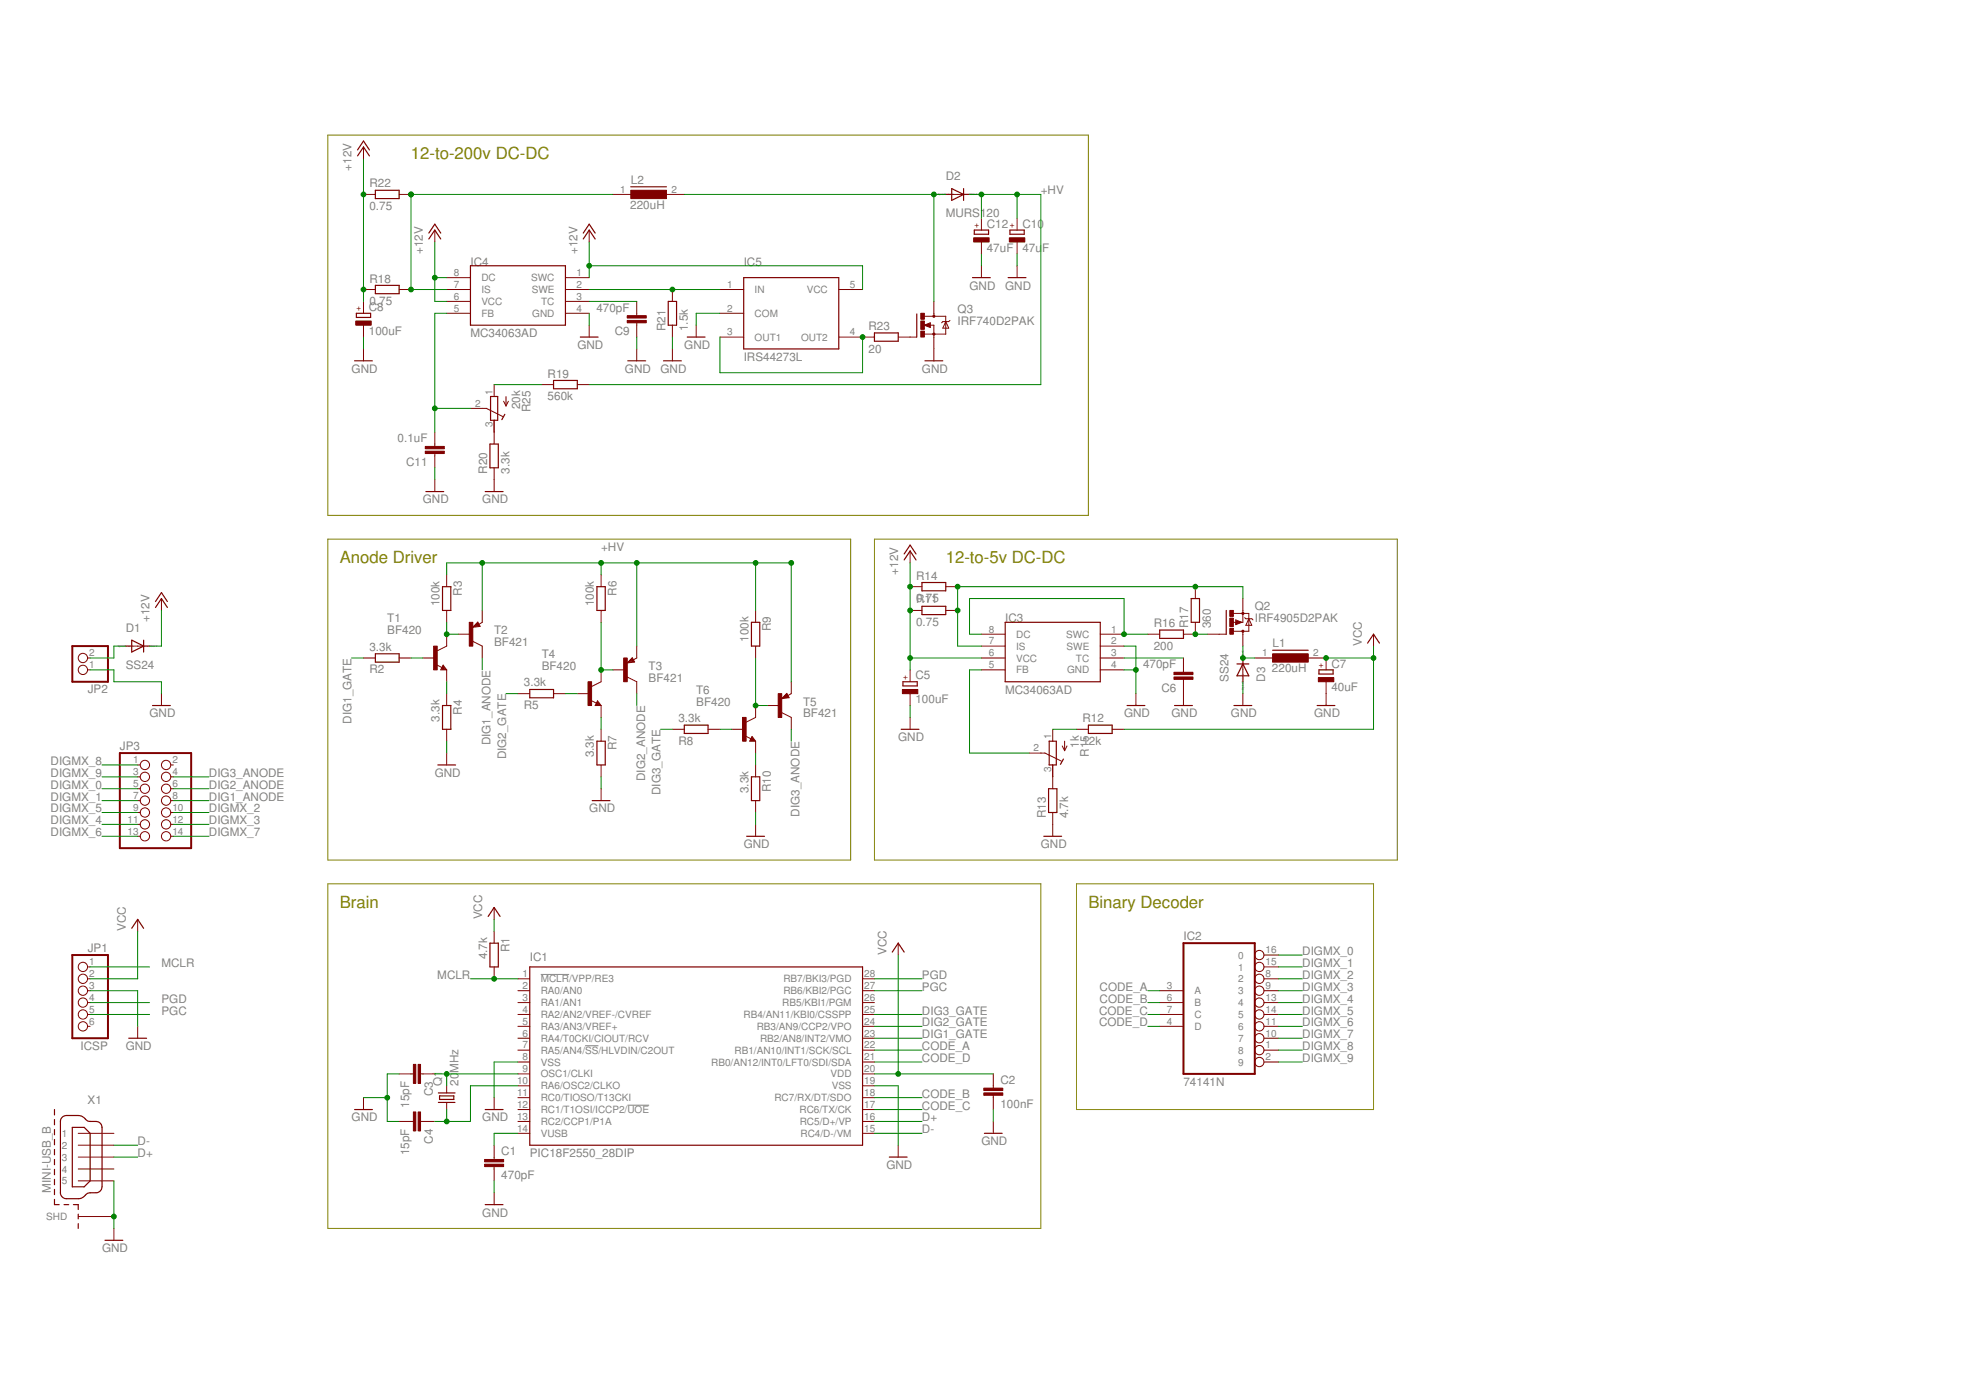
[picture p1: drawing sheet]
<svg xmlns="http://www.w3.org/2000/svg" width="420mm" height="297mm" viewBox="0 0 420 297" stroke-linecap="round" stroke-linejoin="round" font-family="sans-serif">
<path d="M70.1 28.9h162.5v81.2h-162.5zM70.1 115.2h111.7v68.6h-111.7zM186.9 115.2h111.7v68.6h-111.7zM70.1 188.9h152.3v73.6h-152.3zM230.1 188.9h63.4v48.2h-63.4z" fill="none" stroke="#808000" stroke-width=".21"/>
<path d="M115.6 208.2h6M125.1 223.5h2.8M134.1 236.2h4.6" fill="none" stroke="#808080" stroke-width=".21"/>
<g fill="none" stroke="#800000" stroke-width=".25">
<path d="M76.4 33.3l1.3-1.9 1.3 1.9M76.4 32l1.3-1.9 1.3 1.9M134.8 39.9h7.6M80.2 40.7h5.1v1.7h-5.1zM91.7 51.1l1.2-1.9 1.3 1.9M91.7 49.8l1.2-1.9 1.3 1.9M100.5 56.8h20.3v12.7h-20.3zM124.7 51.1l1.2-1.9 1.3 1.9M124.7 49.8l1.2-1.9 1.3 1.9M158.9 59.3h20.4v15.3h-20.4zM203.4 40.3l2.5 1.3-2.5 1.2zM205.9 40.3v2.5"/>
<path d="M207.8 59.3h3.8M208.2 49.2h3.1v.9h-3.1zM215.5 59.3h3.8M215.8 49.2h3.1v.9h-3.1zM75.8 77.1h3.8M76.2 67h3v.8h-3zM80.2 61h5.1v1.8h-5.1zM124 72h3.8M134.2 77.1h3.8M141.8 77.1h3.8M142.8 64.4h1.8v5.1h-1.8zM146.9 72h3.8"/>
<path d="M186.9 71.1h5.1v1.8h-5.1zM195.9 67.1v4.9M197.7 77.1h3.8M104.7 94.9h1.8v5.1h-1.8zM104.8 84.7h1.6v5.1h-1.6zM107.9 88.5l-.6 1.2M118.3 81.3h5.1v1.8h-5.1zM91 105.1h3.8M103.7 105.1h3.8M193.2 119.7l1.3-1.9 1.3 1.9M193.2 118.4l1.3-1.9 1.3 1.9M28.2 136.8l2.5 1.3-2.5 1.2z"/>
<path d="M30.7 136.8v2.5M33.2 129.8l1.3-1.9 1.3 1.9M33.2 128.5l1.3-1.9 1.3 1.9M80.2 139.7h5.1v1.8h-5.1zM94.6 125.4h1.8v5.1h-1.8zM102.1 133.6h-.4l.4-.2 .2 .4-1 .1 .8-.8 .3 .7M127.6 125.4h1.7v5.1h-1.7zM160.6 133h1.8v5.1h-1.8zM197 129.6h5.1v1.7h-5.1zM197 124.5h5.1v1.8h-5.1zM214.8 133h20.3v12.7h-20.3zM247.8 134.6h5.1v1.8h-5.1z"/>
<path d="M254.6 127.9h1.7v5.1h-1.7zM262.1 130.5v5M272 139h7.6M292.3 137.4l1.2-1.9 1.3 1.9M32.6 150.8h3.8M94.6 150.8h1.8v5.1h-1.8zM94.7 142.6l.1 .3h-.4l.3-.5 .5 .6h-.8M113.2 147.3h5.1v1.8h-5.1zM127.6 158.4h1.7v5.1h-1.7zM127.7 150.3l.1 .2h-.4l.3-.5 .5 .6h-.8M135.1 141.2h-.4l.4-.2 .2 .4-1 .1 .8-.8 .3 .7M146.2 155h5.1v1.7h-5.1z"/>
<path d="M160.7 157.9l.1 .2h-.3l.2-.5 .5 .7h-.7M168.1 148.9h-.4l.4-.3 .2 .4-1 .1 .8-.7 .4 .6M192.6 155.9h3.8M193 145.7h3v.9h-3zM224.2 158.4h1.5v5.1h-1.5zM232.6 155h5.1v1.7h-5.1zM240.9 150.8h3.8M251 150.8h3.8M263.7 150.8h3.8M264.4 141.9h2.5M265.6 141.9l1.3 2.5h-2.5zM281.5 150.8h3.8"/>
<path d="M281.9 143.2h3v.8h-3zM93.6 163.5h3.8M126.6 171.1h3.8M159.6 178.7h3.8M160.6 166h1.8v5.1h-1.8zM223.1 178.7h3.8M224.1 168.6h1.8v5h-1.8zM227.3 162.2l-.7 1.1M28.2 198.4l1.2-1.9 1.3 1.9M104.3 195.8l1.3-1.9 1.3 1.9M104.7 201.5h1.8v5.1h-1.8zM113.2 206.6h71.1v38.1h-71.1z"/>
<path d="M190.7 203.5l1.3-2 1.2 2M11.6 237.1v1.2M11.6 239.2v1.2M13.2 238.9l.4-.4 .6-.1h2.5l.7 .1 1.1 .9a2.26 2.26 0 0 0 2 .2l.6 .2 .4 .3 .3 .8v12.7l-.1 .6-.4 .4a2.38 2.38 0 0 1-2 .3l-.6 .1-1.3 1-.7 .2-2.8-.1-.7-.4-.3-.5v-15.6zM27.5 221.9h3.8M75.8 237.1h3.8M93.7 233.6h3.5M93.7 235.6h3.5M93.9 234.2h3.1v.7h-3.1zM103.7 237.1h3.8M11.6 256.3v1.1h1.1M11.6 241.4v1.1"/>
<path d="M11.6 243.5v1.1M11.6 245.6v1.2M11.6 247.8v1.1M11.6 249.9v1.1M11.6 252v1.2M11.6 254.2v1.1M13.7 257.4h1M15.5 240.9h2.5l1.3 1.3v10.1l-1.3 1.3h-2.5zM15.7 257.4h1v1.1M16.7 259.5v1M103.7 257.4h3.8M190.1 247.3h3.8"/>
<path d="M210.4 242.2h3.8M16.7 261.5v1M22.4 265h3.8"/>
</g>
<g fill="none" stroke="#800000" stroke-width=".21">
<path d="M77.7 31.4v2.6M77.7 41.6h2.5M85.3 41.6h2.5M92.9 49.2v2.5M95.5 59.3h5M120.8 59.3h5.1M125.9 49.2v2.5M131 41.6h5.1M141.2 41.6h5M202.1 41.6h5.1M209.7 46.6v2.6M209.7 51.7v2.6"/>
<path d="M209.7 56.8v2.5M217.4 46.6v2.6M217.4 51.7v2.6M217.4 56.8v2.5M77.7 64.4v2.6M77.7 69.5v2.5M77.7 74.6v2.5M77.7 61.9h2.5M85.3 61.9h2.5M95.5 64.4h5M95.5 61.9h5M95.5 67h5"/>
<path d="M120.8 64.4h5.1M120.8 61.9h5.1M120.8 67h5.1M125.9 69.5v2.5M136.1 64.4v3.1M136.1 69v3M136.1 74.6v2.5M143.7 61.9v2.5M143.7 69.5v2.5M143.7 74.6v2.5M148.8 69.5v2.5M153.9 61.9h5"/>
<path d="M153.9 67h5M153.9 72h5M179.3 61.9h5M179.3 72h7.6M192 72h3.9M197.5 69.5l1.3-.5v1zM197.6 67.6h4.5v3.8h-4.6M198.7 69.5h.9v7.6M199.6 64.4v3.2M202.1 68.7l.7 1.4h-1.3zM203 68.5l-.2 .2h-1.3l-.3 .3M92.9 92.4v3"/>
<path d="M92.9 96.9v3.1M100.5 87.3h3.4l3.6 1.7M105.6 82.2v2.5M105.6 89.8v5.1M105.6 100v5.1M107.6 85.7l.5 1.1M108.1 84.7v2.1M108.6 85.7l-.5 1.1M115.8 82.2h2.5M123.4 82.2h2.5M92.9 102.5v2.6M194.5 117.8v2.5"/>
<path d="M26.9 138.1h5.1M34.5 127.9v2.6M95.5 122.8v2.6M95.5 130.5v2.5M95.5 135.5v2.6l-2.1 1M98 135.5h2.5M101 137.1l2.1 1v2.5M102.1 132.9l.5 1-1.6 .1zM103.1 130.5v2.5l-.8 .4M128.5 122.8v2.6M128.5 130.5v2.5M136.1 138.1v2.5l-.7 .4"/>
<path d="M161.5 130.5v2.5M161.5 138.1v2.5M194.5 130.5h2.5M194.5 125.4h2.5M202.1 130.5h2.6M202.1 125.4h2.6M209.7 135.5h5.1M209.7 138.1h5.1M235.1 135.5h5.1M235.1 138.1h5.1M245.3 135.5h2.5M255.5 133v2.5h-2.6"/>
<path d="M255.5 125.4v2.5M258 135.5h4.1M263.3 133h.9M263.6 131.1h3.3v3.8h-3.3M264.1 132.5l1.3 .5-1.3 .5zM265.6 127.9v5.1h-.3M265.6 134.9v3.2M266 132l.3 .2h1.2l.3 .3M266.9 132.2l.6 1.4h-1.2zM293.5 135.5v2.6M18.7 143.2h.6M18.7 140.6h.6"/>
<path d="M34.5 148.2v2.6M77.7 140.6h2.5M85.3 140.6h2.5M90.4 140.6h2.5M93.2 142l1.2 .6M94.7 142.1l.8 1.1h-1.3zM95.5 143.2v2.5M95.5 148.2v2.6M95.5 155.9v2.5M110.7 148.2h2.5M118.3 148.2h2.5M123.4 148.2h2.5"/>
<path d="M126.2 149.6l1.3 .7M127.7 149.8l.8 1h-1.3zM128.5 143.2v2.5l-2.1 1M128.5 150.8v2.5M128.5 155.9v2.5M131 143.2h2.5M134 144.7l2.1 1v2.5M135.1 140.5l.5 1-1.5 .2zM143.7 155.9h2.5M151.3 155.9h2.6M156.4 155.9h2.5M159.3 157.3l1.2 .6"/>
<path d="M160.7 157.4l.8 1h-1.3zM161.5 150.8v2.5l-2.1 1M161.5 158.4v2.5M164 150.8h2.6M167.1 152.3l2 1v2.6M168.1 148.2l.6 .9-1.6 .2zM169.1 145.7v2.5l-.7 .4M194.5 143.2v2.5M194.5 148.2v2.6M194.5 153.3v2.6M209.7 143.2h5.1M209.7 140.6h5.1"/>
<path d="M225 155.9v2.5M227 159.4l.5 1M227.5 158.4v2M228 159.4l-.5 1M230.1 155.9h2.5M235.1 143.2h5.1M235.1 140.6h5.1M237.7 155.9h2.5M242.8 148.2v2.6M252.9 140.6v3.1M252.9 145.2v5.6M265.6 140.6v5.1"/>
<path d="M265.6 148.2v2.6M268.2 140.6h5M278.3 140.6h5.1v2.6M283.4 145.7v5.1M29.4 163.5h.6M29.4 166h.6M29.4 168.6h.6M29.4 171.1h.6M29.4 173.6h.6M29.4 176.2h.6M29.4 178.7h.6M36.5 163.5h.5"/>
<path d="M36.5 166h.5M36.5 168.6h.5M36.5 171.1h.5M36.5 173.6h.5M36.5 176.2h.5M36.5 178.7h.5M95.5 160.9v2.6M128.5 163.5v2.5M128.5 168.6v2.5M161.5 163.5v2.5M161.5 171.1v2.5M161.5 176.2v2.5"/>
<path d="M219.9 160.9h3.4l3.6 1.8M225 163.5v5.1M225 173.6v5.1M29.4 196.5v2.5M105.6 193.9v2.6M105.6 199v2.5M18.7 219.3h.6M18.7 216.8h.6M18.7 214.2h.6M18.7 211.7h.6M18.7 209.2h.6M18.7 206.6h.6"/>
<path d="M29.4 219.3v2.6M105.6 206.6v2.6M110.7 219.3h2.5M110.7 216.8h2.5M110.7 214.2h2.5M110.7 211.7h2.5M110.7 209.2h2.5M184.3 219.3h2.6M184.3 216.8h2.6M184.3 214.2h2.6M184.3 211.7h2.6M184.3 209.2h2.6"/>
<path d="M192 201.5v2.6M247.8 219.3h5.1M247.8 216.8h5.1M247.8 214.2h5.1M247.8 211.7h5.1M270.1 219.3h3.1M270.1 216.8h3.1M270.1 214.2h3.1M270.1 211.7h3.1M270.1 209.2h3.1M270.1 206.6h3.1M270.1 204.1h3.1"/>
<path d="M77.7 234.6v2.5M85.3 229.5h3M85.3 239.6h3M89.9 229.5h3M89.9 239.6h3M95.5 232v1.6M95.5 235.6v1.5M105.6 234.6v2.5M110.7 234.6h2.5M110.7 226.9h2.5M110.7 229.5h2.5M110.7 224.4h2.5"/>
<path d="M110.7 221.9h2.5M110.7 232h2.5M110.7 237.1h2.5M110.7 239.6h2.5M184.3 234.6h2.6M184.3 226.9h2.6M184.3 229.5h2.6M184.3 224.4h2.6M184.3 221.9h2.6M184.3 232h2.6M184.3 237.1h2.6M184.3 239.6h2.6"/>
<path d="M212.3 229.5v3M212.3 234.1v3M212.3 239.6v2.6M270.1 226.9h3.1M270.1 224.4h3.1M270.1 221.9h3.1M16.7 242.2h7.6M16.7 244.7h7.6M16.7 247.3h7.6M16.7 249.8h7.6M16.7 252.3h7.6M16.7 260h7.6"/>
<path d="M105.6 244.7v3.1M105.6 249.3v3M105.6 254.9v2.5M110.7 242.2h2.5M184.3 242.2h2.6M192 244.7v2.6M24.3 262.5v2.5"/>
<circle cx="17.7" cy="143.2" r=".99"/>
<circle cx="17.7" cy="140.6" r=".99"/>
<circle cx="31" cy="166" r=".99"/>
<circle cx="31" cy="163.5" r=".99"/>
<circle cx="31" cy="168.6" r=".99"/>
<circle cx="31" cy="171.1" r=".99"/>
<circle cx="31" cy="173.6" r=".99"/>
<circle cx="31" cy="176.2" r=".99"/>
<circle cx="31" cy="178.7" r=".99"/>
<circle cx="35.5" cy="163.5" r=".99"/>
<circle cx="35.5" cy="166" r=".99"/>
<circle cx="35.5" cy="168.6" r=".99"/>
<circle cx="35.5" cy="171.1" r=".99"/>
<circle cx="35.5" cy="173.6" r=".99"/>
<circle cx="35.5" cy="178.7" r=".99"/>
<circle cx="35.5" cy="176.2" r=".99"/>
<circle cx="17.7" cy="214.2" r=".99"/>
<circle cx="17.7" cy="206.6" r=".99"/>
<circle cx="17.7" cy="209.2" r=".99"/>
<circle cx="17.7" cy="219.3" r=".99"/>
<circle cx="17.7" cy="211.7" r=".99"/>
<circle cx="17.7" cy="216.8" r=".99"/>
<circle cx="269.1" cy="209.2" r=".99"/>
<circle cx="269.1" cy="211.7" r=".99"/>
<circle cx="269.1" cy="206.6" r=".99"/>
<circle cx="269.1" cy="216.8" r=".99"/>
<circle cx="269.1" cy="219.3" r=".99"/>
<circle cx="269.1" cy="214.2" r=".99"/>
<circle cx="269.1" cy="204.1" r=".99"/>
<circle cx="269.1" cy="226.9" r=".99"/>
<circle cx="269.1" cy="224.4" r=".99"/>
<circle cx="269.1" cy="221.9" r=".99"/>
</g>
<g fill="none" stroke="#800000" stroke-width=".42">
<path d="M15.5 138.1h7.6v7.6h-7.6zM25.6 160.9h15.3v20.4h-15.3zM15.5 204.1h7.6v17.8h-7.6zM252.9 201.5h15.3v28h-15.3z"/>
<circle cx="199.6" cy="71.4" r=".13"/>
<circle cx="199.6" cy="67.6" r=".13"/>
<circle cx="265.6" cy="134.9" r=".13"/>
<circle cx="265.6" cy="131.1" r=".13"/>
</g>
<g fill="#800000" stroke="#800000" stroke-width=".21">
<path d="M103.6 248.8h4v.5h-4z"/>
<path d="M103.6 247.8h4v.5h-4z"/>
<path d="M210.2 233.6h4.1v.5h-4.1z"/>
<path d="M210.2 232.5h4.1v.5h-4.1z"/>
<path d="M88.3 227.5h.6v4h-.6z"/>
<path d="M89.4 227.5h.5v4h-.5z"/>
<path d="M88.3 237.6h.6v4.1h-.6z"/>
<path d="M89.4 237.6h.5v4.1h-.5z"/>
<path d="M100.3 133h.7v5.1h-.7z"/>
<path d="M92.7 138.1h.7v5.1h-.7z"/>
<path d="M133.3 140.6h.7v5.1h-.7z"/>
<path d="M125.7 145.7h.7v5.1h-.7z"/>
<path d="M166.3 148.2h.8v5.1h-.8z"/>
<path d="M158.7 153.3h.7v5.1h-.7z"/>
<path d="M272 139.7h7.6v1.8h-7.6z"/>
<path d="M192.8 147.3h3.4v.9h-3.4z"/>
<path d="M250.9 143.7h4.1v.5h-4.1z"/>
<path d="M250.9 144.7h4.1v.5h-4.1z"/>
<path d="M281.7 144.8h3.4v.9h-3.4z"/>
<path d="M262.8 130.5h.8v1.2h-.8z"/>
<path d="M262.8 134.3h.8v1.2h-.8z"/>
<path d="M262.8 132.1h.8v1.8h-.8z"/>
<path d="M134.8 40.7h7.6v1.7h-7.6z"/>
<path d="M76 68.6h3.3v.9h-3.3z"/>
<path d="M134 67.5h4.1v.5h-4.1z"/>
<path d="M134 68.5h4.1v.5h-4.1z"/>
<path d="M90.9 95.4h4.1v.5h-4.1z"/>
<path d="M90.9 96.4h4.1v.5h-4.1z"/>
<path d="M196.8 70.8h.7v1.2h-.7z"/>
<path d="M196.8 67h.7v1.2h-.7z"/>
<path d="M196.8 68.6h.7v1.8h-.7z"/>
<path d="M208.1 50.8h3.3v.9h-3.3z"/>
<path d="M215.7 50.8h3.3v.9h-3.3z"/>
</g>
<path d="M198.7 69.2l-.9 .3 .9 .2v-.2h-.3M264.2 132.7l.9 .3-.9 .2v-.2h.3" fill="none" stroke="#800000" stroke-width=".32"/>
<g fill="none" stroke="#008000" stroke-width=".21">
<path d="M77.7 34v30.4M92.9 51.7v12.7h2.6M92.9 59.3h2.6M125.9 51.7v7.6M125.9 56.8h58.4v5.1M131 41.6h-43.2v20.3h7.7M146.2 41.6h55.9M199.6 41.6v22.8M207.2 41.6h15.2v40.6h-96.5M209.7 41.6v5M209.7 54.3v2.5M217.4 41.6v5"/>
<path d="M217.4 54.3v2.5M77.7 72v2.6M95.5 67h-2.6v25.4M125.9 67v2.5M125.9 64.4h10.2M125.9 61.9h28M136.1 72v2.6M143.7 72v2.6M153.9 67h-5.1v2.5M153.9 72v7.7h30.4v-7.7M92.9 100v2.5M92.9 87.3h7.6"/>
<path d="M105.6 82.2h10.2M26.9 138.1h-2.6v2.5h-5M34.5 130.5v7.6h-2.5M95.5 122.8v-2.5h73.6v25.4M95.5 133v2.5h2.5M103.1 120.3v10.2M128.5 120.3v2.5M128.5 133v10.2h2.5M136.1 120.3v17.8M161.5 120.3v10.2M194.5 120.3v22.9M209.7 135.5h-2.5v-7.6h33v7.6h5.1"/>
<path d="M240.2 138.1h2.6v10.1M255.5 135.5h2.5M265.6 127.9v-2.5h-60.9v12.7h5M265.6 138.1v2.5h2.6M293.5 138.1v17.8h-53.3M19.3 143.2h5v2.5h10.2v2.5M75.1 140.6h2.6M87.8 140.6h2.6M95.5 145.7v2.5M95.5 158.4v2.5M103.1 140.6v2.6M108.1 148.2h2.6"/>
<path d="M120.8 148.2h2.6M128.5 153.3v2.6M136.1 148.2v2.6M141.2 155.9h2.5M153.9 155.9h2.5M161.5 140.6v10.2h2.5M169.1 155.9v2.5M194.5 150.8v2.5M194.5 140.6h15.2M209.7 143.2h-2.5v17.7h12.7M225 155.9h5.1M240.2 143.2h2.6"/>
<path d="M240.2 140.6h12.7M265.6 145.7v2.5M283.4 140.6h10.1M21.8 168.6h7.6M21.8 166h7.6M21.8 171.1h7.6M21.8 173.6h7.6M21.8 176.2h7.6M21.8 178.7h7.6M21.8 163.5h7.6M37 168.6h7.7M37 166h7.7"/>
<path d="M37 171.1h7.7M37 173.6h7.7M37 176.2h7.7M37 178.7h7.7M128.5 166v2.6M161.5 160.9v2.6M161.5 173.6v2.6M29.4 199v10.2h-10.1M105.6 196.5v2.5M19.3 211.7h10.1v7.6M19.3 206.6h12.7M19.3 214.2h12.7"/>
<path d="M19.3 216.8h12.7M100.5 209.2h10.2M186.9 211.7h10.1M186.9 209.2h10.1M186.9 216.8h10.1M186.9 219.3h10.1M192 204.1v25.4M245.3 211.7h2.5M245.3 214.2h2.5M245.3 216.8h2.5M245.3 219.3h2.5M273.2 211.7h5.1"/>
<path d="M273.2 206.6h5.1M273.2 209.2h5.1M273.2 214.2h5.1M273.2 216.8h5.1M273.2 204.1h5.1M273.2 219.3h5.1M77.7 234.6h5.1M85.3 229.5h-2.5v10.1h2.5M92.9 229.5h17.8M95.5 229.5v2.5M95.5 237.1v2.5M110.7 232h-10.2v7.6h-7.6"/>
<path d="M110.7 226.9h-5.1v7.7M186.9 232h5.1v12.7M186.9 226.9h10.1M186.9 229.5h25.4M186.9 239.6h10.1M186.9 234.6h10.1M186.9 221.9h10.1M186.9 224.4h10.1M186.9 237.1h10.1M212.3 237.1v2.5M273.2 226.9h5.1M273.2 221.9h5.1"/>
<path d="M273.2 224.4h5.1M24.3 252.3v10.2M24.3 244.7h5.1M24.3 247.3h5.1M105.6 252.3v2.6M110.7 242.2h-5.1v2.5M186.9 242.2h10.1"/>
</g>
<g fill="#008000" stroke="#008000" stroke-width=".21">
<circle cx="82.8" cy="234.6" r=".51"/>
<circle cx="242.8" cy="143.2" r=".51"/>
<circle cx="24.3" cy="260" r=".51"/>
<circle cx="105.6" cy="209.2" r=".51"/>
<circle cx="192" cy="229.5" r=".51"/>
<circle cx="283.4" cy="140.6" r=".51"/>
<circle cx="293.5" cy="140.6" r=".51"/>
<circle cx="103.1" cy="120.3" r=".51"/>
<circle cx="128.5" cy="120.3" r=".51"/>
<circle cx="169.1" cy="120.3" r=".51"/>
<circle cx="136.1" cy="120.3" r=".51"/>
<circle cx="161.5" cy="120.3" r=".51"/>
<circle cx="209.7" cy="41.6" r=".51"/>
<circle cx="217.4" cy="41.6" r=".51"/>
<circle cx="95.5" cy="229.5" r=".51"/>
<circle cx="95.5" cy="239.6" r=".51"/>
<circle cx="95.5" cy="135.5" r=".51"/>
<circle cx="128.5" cy="143.2" r=".51"/>
<circle cx="161.5" cy="150.8" r=".51"/>
<circle cx="265.6" cy="140.6" r=".51"/>
<circle cx="204.7" cy="130.5" r=".51"/>
<circle cx="204.7" cy="125.4" r=".51"/>
<circle cx="255.5" cy="125.4" r=".51"/>
<circle cx="255.5" cy="135.5" r=".51"/>
<circle cx="240.2" cy="135.5" r=".51"/>
<circle cx="194.5" cy="130.5" r=".51"/>
<circle cx="194.5" cy="125.4" r=".51"/>
<circle cx="194.5" cy="140.6" r=".51"/>
<circle cx="77.7" cy="61.9" r=".51"/>
<circle cx="77.7" cy="41.6" r=".51"/>
<circle cx="92.9" cy="59.3" r=".51"/>
<circle cx="125.9" cy="56.8" r=".51"/>
<circle cx="199.6" cy="41.6" r=".51"/>
<circle cx="87.8" cy="41.6" r=".51"/>
<circle cx="87.8" cy="61.9" r=".51"/>
<circle cx="92.9" cy="87.3" r=".51"/>
<circle cx="143.7" cy="61.9" r=".51"/>
<circle cx="184.3" cy="72" r=".51"/>
</g>
<g font-size="3.6" fill="#808000">
<text x="87.8" y="33.9">12-to-200v DC-DC</text>
<text x="72.6" y="120.3">Anode Driver</text>
<text x="202.1" y="120.3">12-to-5v DC-DC</text>
<text x="72.6" y="193.9">Brain</text>
<text x="232.6" y="193.9">Binary Decoder</text>
</g>
<g font-size="2.5" fill="#808080">
<text x="75.1" y="36.5" transform="rotate(-90 75.1 36.5)">+12V</text>
<text x="78.9" y="40.1">R22</text>
<text x="134.8" y="39.3">L2</text>
<text x="202.1" y="38.5">D2</text>
<text x="222.4" y="41.6">+HV</text>
<text x="78.9" y="44.9">0.75</text>
<text x="134.7" y="44.6">220uH</text>
<text x="202.1" y="46.4">MURS120</text>
<text x="210.9" y="53.8">47uF</text>
<text x="210.9" y="48.7">C12</text>
<text x="218.5" y="53.8">47u</text>
<text x="218.5" y="48.7">C10</text>
<text x="222.7" y="53.8">F</text>
<text x="90.4" y="54.3" transform="rotate(-90 90.4 54.3)">+12V</text>
<text x="100.5" y="56.8">I</text>
<text x="101.2" y="56.8">C4</text>
<text x="123.4" y="54.3" transform="rotate(-90 123.4 54.3)">+12V</text>
<text x="158.9" y="56.8">IC5</text>
<text x="78.9" y="65.2">0.75</text>
<text x="78.9" y="60.4">R18</text>
<text x="207.2" y="61.9">GND</text>
<text x="214.8" y="61.9">GND</text>
<text x="78.8" y="71.6">100uF</text>
<text x="78.8" y="66.5">C8</text>
<text x="127.5" y="66.6">470pF</text>
<text x="131.4" y="71.7">C9</text>
<text x="142.2" y="70.8" transform="rotate(-90 142.2 70.8)">R21</text>
<text x="147" y="70.8" transform="rotate(-90 147 70.8)">1.5k</text>
<text x="185.6" y="70.5">R23</text>
<text x="204.7" y="69.5">IRF740D2PAK</text>
<text x="204.7" y="67">Q3</text>
<text x="100.5" y="72">MC34063AD</text>
<text x="123.4" y="74.6">GND</text>
<text x="146.2" y="74.6">GND</text>
<text x="158.9" y="77.1">IRS44273L</text>
<text x="185.6" y="75.3">20</text>
<text x="75.1" y="79.7">GND</text>
<text x="117" y="80.7">R19</text>
<text x="133.5" y="79.7">GND</text>
<text x="141.2" y="79.7">GND</text>
<text x="197" y="79.7">GND</text>
<text x="111.2" y="87.5" transform="rotate(-90 111.2 87.5)">20k</text>
<text x="113.4" y="88.1" transform="rotate(-90 113.4 88.1)">R25</text>
<text x="117" y="85.5">560k</text>
<text x="85" y="94.5">0.1uF</text>
<text x="86.8" y="99.6">C11</text>
<text x="104.1" y="101.2" transform="rotate(-90 104.1 101.2)">R20</text>
<text x="108.9" y="101.2" transform="rotate(-90 108.9 101.2)">3.3k</text>
<text x="90.4" y="107.6">GND</text>
<text x="103.1" y="107.6">GND</text>
<text x="128.5" y="117.7">+HV</text>
<text x="192" y="122.8" transform="rotate(-90 192 122.8)">+12V</text>
<text x="195.8" y="123.9">R14</text>
<text x="93.9" y="129.5" transform="rotate(-90 93.9 129.5)">100k</text>
<text x="98.7" y="127.3" transform="rotate(-90 98.7 127.3)">R3</text>
<text x="126.9" y="129.5" transform="rotate(-90 126.9 129.5)">100k</text>
<text x="131.7" y="127.3" transform="rotate(-90 131.7 127.3)">R6</text>
<text x="195.8" y="128.7">0.75</text>
<text x="195.8" y="128.9">R11</text>
<text x="268.2" y="130.4">Q2</text>
<text x="26.9" y="135">D1</text>
<text x="32" y="133" transform="rotate(-90 32 133)">+12V</text>
<text x="82.8" y="135.5">BF420</text>
<text x="82.8" y="133">T1</text>
<text x="105.6" y="135.5">T2</text>
<text x="160" y="137.2" transform="rotate(-90 160 137.2)">100k</text>
<text x="164.8" y="134.9" transform="rotate(-90 164.8 134.9)">R9</text>
<text x="195.8" y="133.7">0.75</text>
<text x="214.8" y="133">IC3</text>
<text x="246.6" y="134">R16</text>
<text x="254" y="134.3" transform="rotate(-90 254 134.3)">R17</text>
<text x="258.8" y="134.3" transform="rotate(-90 258.8 134.3)">360</text>
<text x="268.2" y="133">IRF4905D2PAK</text>
<text x="26.9" y="142.9">SS24</text>
<text x="78.9" y="139.1">3.3k</text>
<text x="78.9" y="143.9">R2</text>
<text x="105.6" y="138.1">BF421</text>
<text x="115.8" y="143.1">BF420</text>
<text x="115.8" y="140.6">T4</text>
<text x="138.6" y="143.1">T3</text>
<text x="244.3" y="142.8">470pF</text>
<text x="246.6" y="138.8">200</text>
<text x="271.8" y="143.7">220uH</text>
<text x="272" y="138.3">L1</text>
<text x="284.5" y="142.7">C7</text>
<text x="291" y="138.1" transform="rotate(-90 291 138.1)">VCC</text>
<text x="18.8" y="148.1">JP2</text>
<text x="112" y="146.7">3.3k</text>
<text x="138.6" y="145.7">BF421</text>
<text x="148.8" y="148.2">T6</text>
<text x="195.6" y="145.2">C5</text>
<text x="214.8" y="148.2">MC34063AD</text>
<text x="248.2" y="147.8">C6</text>
<text x="262.5" y="145.7" transform="rotate(-90 262.5 145.7)">SS24</text>
<text x="270.4" y="145.7" transform="rotate(-90 270.4 145.7)">D3</text>
<text x="284.5" y="147.7">40uF</text>
<text x="32" y="153.3">GND</text>
<text x="75.1" y="154.7" transform="rotate(-90 75.1 154.7)">DIG1_GATE</text>
<text x="93.9" y="154.2" transform="rotate(-90 93.9 154.2)">3.3k</text>
<text x="98.7" y="152.7" transform="rotate(-90 98.7 152.7)">R4</text>
<text x="112" y="151.5">R5</text>
<text x="145" y="154.3">3.3k</text>
<text x="148.8" y="150.8">BF420</text>
<text x="171.6" y="153.3">BF421</text>
<text x="171.6" y="150.8">T5</text>
<text x="195.6" y="150.3">100uF</text>
<text x="231.3" y="154.3">R12</text>
<text x="240.2" y="153.3">GND</text>
<text x="250.4" y="153.3">GND</text>
<text x="263.1" y="153.3">GND</text>
<text x="280.9" y="153.3">GND</text>
<text x="25.6" y="160.3">JP3</text>
<text x="104.8" y="159.3" transform="rotate(-90 104.8 159.3)">DIG1_ANODE</text>
<text x="126.9" y="161.9" transform="rotate(-90 126.9 161.9)">3.3k</text>
<text x="131.7" y="160.3" transform="rotate(-90 131.7 160.3)">R7</text>
<text x="145" y="159.1">R8</text>
<text x="192" y="158.4">GND</text>
<text x="230.6" y="159.8" transform="rotate(-90 230.6 159.8)">1k</text>
<text x="231.3" y="159.1">12k</text>
<text x="232.7" y="161.7" transform="rotate(-90 232.7 161.7)">R15</text>
<text x="10.8" y="163.5">DIGMX_8</text>
<text x="10.8" y="166">DIGMX_9</text>
<text x="44.7" y="166">DIG3_ANODE</text>
<text x="92.9" y="166">GND</text>
<text x="108.2" y="162.3" transform="rotate(-90 108.2 162.3)">DIG2_GATE</text>
<text x="137.9" y="166.9" transform="rotate(-90 137.9 166.9)">DIG2_ANODE</text>
<text x="10.8" y="168.5">DIGMX_0</text>
<text x="10.8" y="171.1">DIGMX_1</text>
<text x="10.8" y="173.6">DIGMX_5</text>
<text x="44.7" y="168.5">DIG2_ANODE</text>
<text x="44.7" y="171.1">DIG1_ANODE</text>
<text x="44.7" y="173.6">DIGMX_2</text>
<text x="125.9" y="173.6">GND</text>
<text x="141.2" y="169.9" transform="rotate(-90 141.2 169.9)">DIG3_GATE</text>
<text x="160" y="169.5" transform="rotate(-90 160 169.5)">3.3k</text>
<text x="164.8" y="169.3" transform="rotate(-90 164.8 169.3)">R10</text>
<text x="10.8" y="176.2">DIGMX_4</text>
<text x="10.8" y="178.7">DIGMX_6</text>
<text x="44.7" y="176.2">DIGMX_3</text>
<text x="44.7" y="178.7">DIGMX_7</text>
<text x="170.9" y="174.5" transform="rotate(-90 170.9 174.5)">DIG3_ANODE</text>
<text x="223.5" y="174.9" transform="rotate(-90 223.5 174.9)">R13</text>
<text x="228.3" y="174.9" transform="rotate(-90 228.3 174.9)">4.7k</text>
<text x="158.9" y="181.2">GND</text>
<text x="222.4" y="181.2">GND</text>
<text x="103.1" y="196.5" transform="rotate(-90 103.1 196.5)">VCC</text>
<text x="18.8" y="203.5">JP1</text>
<text x="26.9" y="199" transform="rotate(-90 26.9 199)">VCC</text>
<text x="108.9" y="203.5" transform="rotate(-90 108.9 203.5)">R1</text>
<text x="252.9" y="200.9">IC2</text>
<text x="34.5" y="206.6">MCLR</text>
<text x="93.5" y="209.2">MCLR</text>
<text x="104.1" y="205" transform="rotate(-90 104.1 205)">4.7k</text>
<text x="113.2" y="205.4">IC1</text>
<text x="189.4" y="204.1" transform="rotate(-90 189.4 204.1)">VCC</text>
<text x="197" y="209.2">PGD</text>
<text x="278.3" y="204.1">DIGMX_0</text>
<text x="278.3" y="206.6">DIGMX_1</text>
<text x="278.3" y="209.2">DIGMX_2</text>
<text x="34.5" y="214.3">PGD</text>
<text x="197" y="211.7">PGC</text>
<text x="235" y="211.7">CODE_A</text>
<text x="235" y="214.3">CODE_B</text>
<text x="278.3" y="211.7">DIGMX_3</text>
<text x="278.3" y="214.3">DIGMX_4</text>
<text x="34.5" y="216.8">PGC</text>
<text x="197" y="221.9">DIG1_GATE</text>
<text x="197" y="219.3">DIG2_GATE</text>
<text x="197" y="216.8">DIG3_GATE</text>
<text x="234.9" y="216.8">CODE_C</text>
<text x="234.9" y="219.3">CODE_D</text>
<text x="278.3" y="216.8">DIGMX_5</text>
<text x="278.3" y="219.3">DIGMX_6</text>
<text x="278.3" y="221.9">DIGMX_7</text>
<text x="17.2" y="224.4">ICSP</text>
<text x="26.9" y="224.4">GND</text>
<text x="197" y="224.4">CODE_A</text>
<text x="197" y="227">CODE_D</text>
<text x="278.3" y="224.4">DIGMX_8</text>
<text x="278.3" y="227">DIGMX_9</text>
<text x="94.4" y="232" transform="rotate(-90 94.4 232)">Q1</text>
<text x="98" y="232" transform="rotate(-90 98 232)">20</text>
<text x="98" y="229.2" transform="rotate(-90 98 229.2)">MHz</text>
<text x="213.8" y="231.7">C2</text>
<text x="252.9" y="232">74141N</text>
<text x="18.7" y="235.8">X1</text>
<text x="75.1" y="239.7">GND</text>
<text x="87.5" y="236.7" transform="rotate(-90 87.5 236.7)">15pF</text>
<text x="92.5" y="234.2" transform="rotate(-90 92.5 234.2)">C3</text>
<text x="103.1" y="239.7">GND</text>
<text x="197" y="239.7">D+</text>
<text x="197" y="234.6">CODE_B</text>
<text x="197" y="237.1">CODE_C</text>
<text x="213.8" y="236.7">100nF</text>
<text x="29.4" y="244.7">D-</text>
<text x="92.5" y="244.4" transform="rotate(-90 92.5 244.4)">C4</text>
<text x="197" y="242.2">D-</text>
<text x="209.7" y="244.7">GND</text>
<text x="29.4" y="247.3">D+</text>
<text x="87.5" y="246.9" transform="rotate(-90 87.5 246.9)">15pF</text>
<text x="107.1" y="252">470pF</text>
<text x="107.1" y="246.9">C1</text>
<text x="113.2" y="247.3">PIC18F2550_28DIP</text>
<text x="189.4" y="249.8">GND</text>
<text x="10.9" y="254.9" transform="rotate(-90 10.9 254.9)">MINI-USB_B</text>
<text x="103.1" y="260">GND</text>
<text x="21.8" y="267.6">GND</text>
</g>
<g font-size="2.1" fill="#808080">
<text x="132.6" y="41.2">1</text>
<text x="143.5" y="41.2">2</text>
<text x="97" y="59">8</text>
<text x="123.2" y="59">1</text>
<text x="97" y="64.1">6</text>
<text x="97" y="61.5">7</text>
<text x="102.9" y="60.1">DC</text>
<text x="102.9" y="65.2">VCC</text>
<text x="102.9" y="62.6">IS</text>
<text x="113.5" y="60.1">SWC</text>
<text x="113.7" y="62.6">SWE</text>
<text x="115.7" y="65.2">TC</text>
<text x="123.2" y="61.5">2</text>
<text x="123.2" y="64.1">3</text>
<text x="155.4" y="61.5">1</text>
<text x="161.3" y="62.6">IN</text>
<text x="172.4" y="62.6">VCC</text>
<text x="181.6" y="61.5">5</text>
<text x="97" y="66.6">5</text>
<text x="102.9" y="67.7">FB</text>
<text x="113.7" y="67.7">GND</text>
<text x="123.2" y="66.6">4</text>
<text x="155.4" y="66.6">2</text>
<text x="155.4" y="71.7">3</text>
<text x="161.3" y="67.7">COM</text>
<text x="181.6" y="71.7">4</text>
<text x="161.3" y="72.8">OUT1</text>
<text x="171.2" y="72.8">OUT2</text>
<text x="101.5" y="86.9">2</text>
<text x="105.3" y="84.4" transform="rotate(-90 105.3 84.4)">1</text>
<text x="105.3" y="91.4" transform="rotate(-90 105.3 91.4)">3</text>
<text x="211.3" y="135.2">8</text>
<text x="211.3" y="137.7">7</text>
<text x="217.2" y="136.3">DC</text>
<text x="227.8" y="136.3">SWC</text>
<text x="237.5" y="135.2">1</text>
<text x="237.5" y="137.7">2</text>
<text x="19.1" y="142.8">1</text>
<text x="19.1" y="140.3">2</text>
<text x="211.3" y="140.3">6</text>
<text x="211.3" y="142.8">5</text>
<text x="217.2" y="141.4">VCC</text>
<text x="217.2" y="138.8">IS</text>
<text x="217.2" y="143.9">FB</text>
<text x="228" y="138.8">SWE</text>
<text x="228" y="143.9">GND</text>
<text x="229.9" y="141.4">TC</text>
<text x="237.5" y="140.3">3</text>
<text x="237.5" y="142.8">4</text>
<text x="269.7" y="140.3">1</text>
<text x="280.6" y="140.3">2</text>
<text x="220.9" y="160.6">2</text>
<text x="224.6" y="158" transform="rotate(-90 224.6 158)">1</text>
<text x="28.4" y="163.1">1</text>
<text x="28.4" y="165.6">3</text>
<text x="36.8" y="163.1">2</text>
<text x="36.8" y="165.6">4</text>
<text x="224.6" y="165" transform="rotate(-90 224.6 165)">3</text>
<text x="28.4" y="168.2">5</text>
<text x="28.4" y="170.7">7</text>
<text x="28.4" y="173.3">9</text>
<text x="36.8" y="168.2">6</text>
<text x="36.8" y="170.7">8</text>
<text x="36.8" y="173.3">10</text>
<text x="27.3" y="175.8">11</text>
<text x="27.3" y="178.3">13</text>
<text x="36.8" y="175.8">12</text>
<text x="36.8" y="178.3">14</text>
<text x="270.5" y="203.7">16</text>
<text x="19.1" y="206.3">1</text>
<text x="19.1" y="208.8">2</text>
<text x="111.7" y="208.8">1</text>
<text x="115.6" y="209.9">MCLR/VPP/RE3</text>
<text x="167.4" y="209.9">RB7/BKI3/PGD</text>
<text x="184.7" y="208.8">28</text>
<text x="264.6" y="209.9">2</text>
<text x="264.6" y="207.4">1</text>
<text x="264.6" y="204.9">0</text>
<text x="270.5" y="208.8">8</text>
<text x="270.5" y="206.3">15</text>
<text x="19.1" y="211.4">3</text>
<text x="19.1" y="213.9">4</text>
<text x="111.7" y="211.4">2</text>
<text x="111.7" y="213.9">3</text>
<text x="115.6" y="212.5">RA0/AN0</text>
<text x="115.6" y="215">RA1/AN1</text>
<text x="167.2" y="215">RB5/KBI1/PGM</text>
<text x="167.4" y="212.5">RB6/KBI2/PGC</text>
<text x="184.7" y="213.9">26</text>
<text x="184.7" y="211.4">27</text>
<text x="249.4" y="211.4">3</text>
<text x="249.4" y="213.9">6</text>
<text x="255.3" y="212.5">A</text>
<text x="255.3" y="215">B</text>
<text x="264.6" y="212.5">3</text>
<text x="264.6" y="215">4</text>
<text x="270.5" y="211.4">9</text>
<text x="270.5" y="213.9">13</text>
<text x="19.1" y="216.4">5</text>
<text x="19.1" y="219">6</text>
<text x="111.7" y="216.4">4</text>
<text x="111.7" y="219">5</text>
<text x="111.7" y="221.5">6</text>
<text x="115.6" y="217.6">RA2/AN2/VREF-/CVREF</text>
<text x="115.6" y="220.1">RA3/AN3/VREF+</text>
<text x="158.9" y="217.6">RB4/AN11/KBI0/CSSPP</text>
<text x="161.7" y="220.1">RB3/AN9/CCP2/VPO</text>
<text x="184.7" y="221.5">23</text>
<text x="184.7" y="219">24</text>
<text x="184.7" y="216.4">25</text>
<text x="249.4" y="219">4</text>
<text x="249.4" y="216.4">7</text>
<text x="255.3" y="220.1">D</text>
<text x="255.3" y="217.6">C</text>
<text x="264.6" y="220.1">6</text>
<text x="264.6" y="217.6">5</text>
<text x="270.5" y="221.5">10</text>
<text x="270.5" y="219">11</text>
<text x="270.5" y="216.4">14</text>
<text x="111.7" y="226.6">8</text>
<text x="111.7" y="224.1">7</text>
<text x="115.6" y="227.7">VSS</text>
<text x="115.6" y="222.6">RA4/T0CKI/CIOUT/RCV</text>
<text x="115.6" y="225.2">RA5/AN4/SS/HLVDIN/C2OUT</text>
<text x="152" y="227.7">RB0/AN12/INT0/LFT0/SDI/SDA</text>
<text x="157" y="225.2">RB1/AN10/INT1/SCK/SCL</text>
<text x="162.4" y="222.6">RB2/AN8/INT2/VMO</text>
<text x="184.7" y="226.6">21</text>
<text x="184.7" y="224.1">22</text>
<text x="264.6" y="225.2">8</text>
<text x="264.6" y="227.7">9</text>
<text x="264.6" y="222.6">7</text>
<text x="270.5" y="224.1">1</text>
<text x="270.5" y="226.6">2</text>
<text x="110.5" y="231.7">10</text>
<text x="111.7" y="229.1">9</text>
<text x="115.6" y="230.3">OSC1/CLKI</text>
<text x="115.6" y="232.8">RA6/OSC2/CLKO</text>
<text x="177.5" y="230.3">VDD</text>
<text x="177.8" y="232.8">VSS</text>
<text x="184.7" y="229.1">20</text>
<text x="184.7" y="231.7">19</text>
<text x="110.5" y="234.2">11</text>
<text x="110.5" y="236.8">12</text>
<text x="110.5" y="239.3">13</text>
<text x="115.6" y="235.3">RC0/TIOSO/T13CKI</text>
<text x="115.6" y="237.9">RC1/T1OSI/ICCP2/UOE</text>
<text x="165.5" y="235.3">RC7/RX/DT/SDO</text>
<text x="170.9" y="237.9">RC6/TX/CK</text>
<text x="184.7" y="234.2">18</text>
<text x="184.7" y="239.3">16</text>
<text x="184.7" y="236.8">17</text>
<text x="13.2" y="243">1</text>
<text x="13.2" y="245.5">2</text>
<text x="110.5" y="241.8">14</text>
<text x="115.6" y="240.4">RC2/CCP1/P1A</text>
<text x="115.6" y="243">VUSB</text>
<text x="170.9" y="240.4">RC5/D+/VP</text>
<text x="171.1" y="243">RC4/D-/VM</text>
<text x="184.7" y="241.8">15</text>
<text x="13.2" y="248">3</text>
<text x="13.2" y="250.6">4</text>
<text x="13.2" y="253.1">5</text>
<text x="9.9" y="260.7">SHD</text>
</g>
<g font-size="1.8" fill="#800000">
<text x="209.2" y="48.8" transform="rotate(-90 209.2 48.8)">+</text>
<text x="216.8" y="48.8" transform="rotate(-90 216.8 48.8)">+</text>
<text x="77.1" y="66.6" transform="rotate(-90 77.1 66.6)">+</text>
<text x="282.8" y="142.7" transform="rotate(-90 282.8 142.7)">+</text>
<text x="193.9" y="145.3" transform="rotate(-90 193.9 145.3)">+</text>
</g>
<g font-size=".6" fill="#800080">
<text x="200.4" y="41.8">SpiceOrder</text>
<text x="203.5" y="41.8">1</text>
<text x="205.5" y="41.8">SpiceOrder 2</text>
<text x="25.2" y="138.3">SpiceOrder</text>
<text x="28.3" y="138.3">1</text>
<text x="30.3" y="138.3">SpiceOrder 2</text>
<text x="265.8" y="142.3" transform="rotate(-90 265.8 142.3)">SpiceOrder 2</text>
<text x="265.8" y="147.4" transform="rotate(-90 265.8 147.4)">SpiceOrder</text>
<text x="265.8" y="144.3" transform="rotate(-90 265.8 144.3)">1</text>
</g>
</svg>
